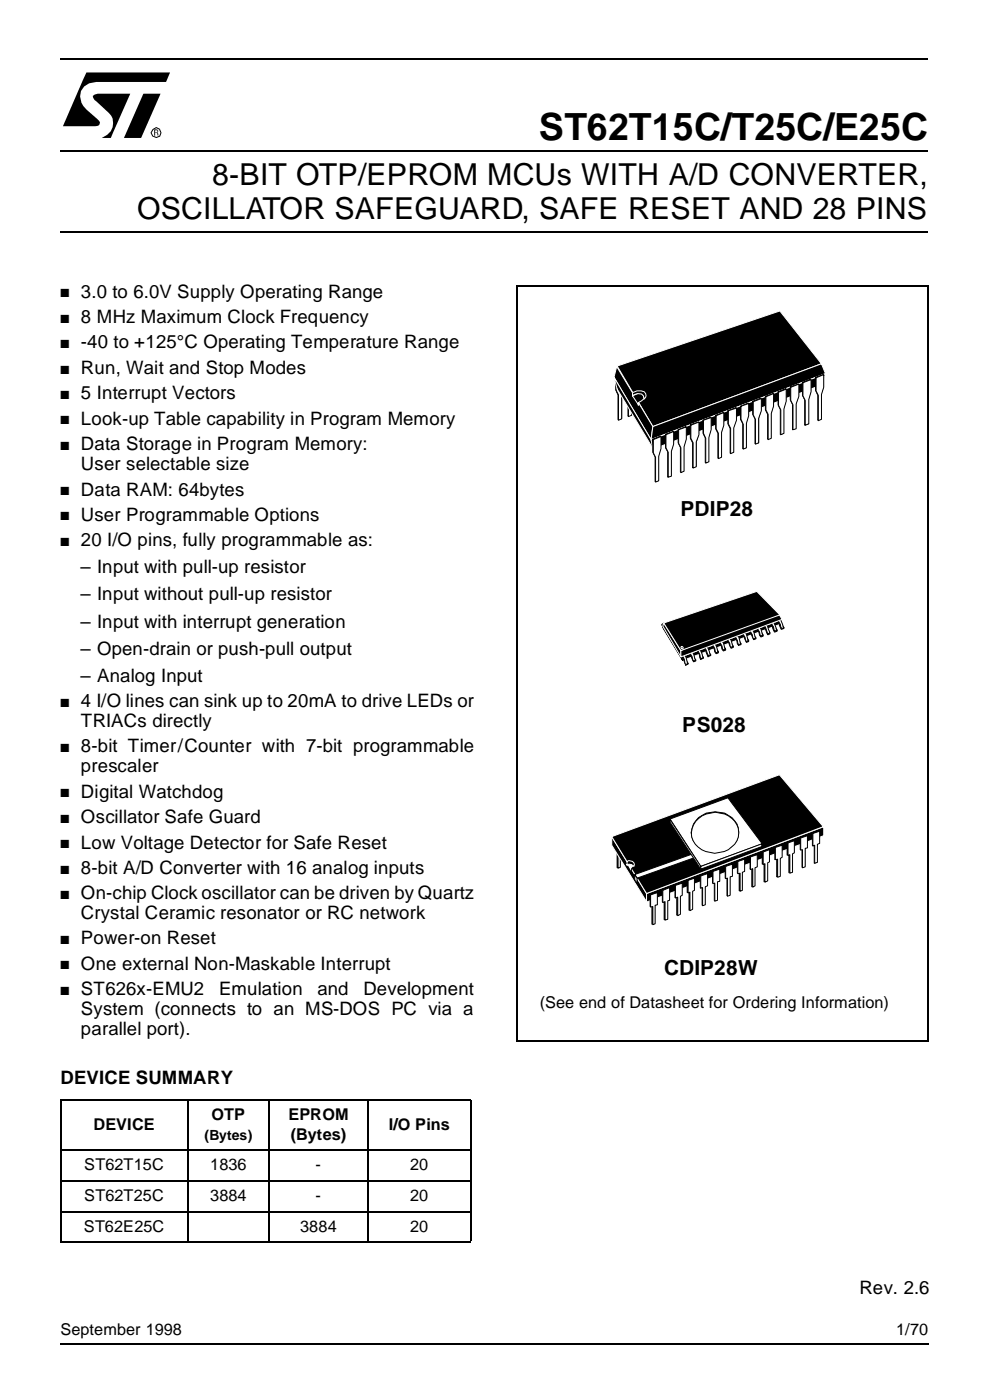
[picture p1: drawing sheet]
<svg xmlns="http://www.w3.org/2000/svg" width="185mm" height="262mm" viewBox="0 0 185 262" stroke-linecap="round" stroke-linejoin="round" font-family="sans-serif">
<path d="M11.4 251.9h162.5" fill="none" stroke="#000" stroke-width=".25"/>
<path d="M11.4 253.5h151.4v4.4h-151.4z" fill-rule="evenodd" fill="#fff"/>
<path d="M11.4 11h162.4M11.4 28.4h162.4M11.4 43.4h162.4" fill="none" stroke="#000" stroke-width=".25"/>
<path d="M11.4 12.6h24.4v14.4h-24.4z" fill-rule="evenodd" fill="#fff"/>
<path d="M28.5 24.3l.7-.5 .8 .4 .2 .6-.2 .8-.7 .3-.1-.2 .7-.3-.1 .1 .3-.7-.2-.5-.7-.3-.5 .3-.3 .6 .3 .6 .6 .2-.1 .2-.7-.3-.3-.7zM29.2 25.7l.1 .2z" fill="#000"/>
<g fill="#000">
<path d="M16.2 13.6h15.6l-.7 1.8h-13.1a2.76 2.76 0 0 0-2.7 1.4 2.76 2.76 0 0 0 .3 3.1l3.1 3-.1 .4-.2 .3-6.6 .1z" fill-rule="evenodd"/>
<path d="M17.4 18l.9-.4h6.1l-3.6 8.3h-1.7a2.82 2.82 0 0 0 1.3-4.7l-2.7-2.4z" fill-rule="evenodd"/>
<path d="M26.9 17.6h3.2l-3.7 8.3h-3.2z" fill-rule="evenodd"/>
<path d="M28.9 24.3h.7v.3l-.1 .2 .1 .6-.1-.1v-.3l-.2-.1h-.2v.5h-.2z" fill-rule="evenodd"/>
</g>
<g fill="#fff">
<path d="M29.1 24.4h.4v.4h-.4z" fill-rule="evenodd"/>
<path d="M101.1 186.9h68.2v3.9h-68.2z" fill-rule="evenodd"/>
<path d="M109.5 55.8h50.5v37h-50.5z" fill-rule="evenodd"/>
</g>
<path d="M115.3 70.7l1.6-.6v2.3l-.5 1.5v4.5l-.6 .3v-4.7l-.5-.9z" fill-rule="evenodd" fill="#000"/>
<path d="M115.3 70.7l1.6-.6v2.3l-.5 1.5v4.5l-.6 .3v-4.7l-.5-.9z" fill="none" stroke="#000" stroke-width=".19"/>
<path d="M115.4 70.7l1.5-.6v2.4l-.5 1.4v4.6l-.6 .3v-4.8l-.4-.8z" fill-rule="evenodd" fill="#fff"/>
<path d="M115.4 70.7l1.5-.6v2.4l-.5 1.4v4.6l-.6 .3v-4.8l-.4-.8zM117.6 69.8l1-.3v2.3l-.4 1.4v4.6l-.6 .2z" fill="none" stroke="#000" stroke-width=".19"/>
<path d="M117.6 69.8l1-.3v2.3l-.4 1.4v4.6l-.6 .2z" fill-rule="evenodd" fill="#000"/>
<path d="M117.7 69.9l1-.4v2.3l-.4 1.4v4.7l-.6 .2z" fill-rule="evenodd" fill="#fff"/>
<path d="M117.7 69.9l1-.4v2.3l-.4 1.4v4.7l-.6 .2zM124.6 81.4l1.5-.5v2.3l-.4 1.4v4.6l-.6 .3v-4.8l-.5-.8z" fill="none" stroke="#000" stroke-width=".19"/>
<g fill="#000">
<path d="M115 70.7l6.9 11.7 .5 1.8-6.8-11.3z" fill-rule="evenodd"/>
<path d="M115.6 68.6l30.5-10.3 7.8 9.9-31.6 11.8z" fill-rule="evenodd"/>
<path d="M122.3 80l31.6-11.8 .7 1.9-32.7 12.3z" fill-rule="evenodd"/>
<path d="M121.9 82.4l32.7-12.3-.7 2.1-31.5 12z" fill-rule="evenodd"/>
<path d="M115.5 68.7l6.8 11.3-.4 2.4-6.9-11.7z" fill-rule="evenodd"/>
<path d="M124.6 81.4l1.5-.5v2.3l-.4 1.4v4.6l-.6 .3v-4.8l-.5-.8z" fill-rule="evenodd"/>
</g>
<path d="M115 70.7l6.9 11.7 .5 1.8-6.8-11.3zM115.5 68.7l6.8 11.3-.4 2.4-6.9-11.7zM115.6 68.6l30.5-10.3 7.8 9.9-31.6 11.8zM122.3 80l31.6-11.8 .7 1.9-32.7 12.3zM121.9 82.4l32.7-12.3-.7 2.1-31.5 12z" fill="none" stroke="#fff" stroke-width=".19"/>
<path d="M124.7 81.5l1.5-.6v2.4l-.5 1.3v4.7l-.5 .2v-4.7l-.5-.9z" fill-rule="evenodd" fill="#fff"/>
<path d="M138.7 76.2l1.4-.6v2.3l-.4 1.4v4.6l-.6 .2v-4.6l-.4-.9zM124.7 81.5l1.5-.6v2.4l-.5 1.3v4.7l-.5 .2v-4.7l-.5-.9z" fill="none" stroke="#000" stroke-width=".19"/>
<path d="M138.7 76.2l1.4-.6v2.3l-.4 1.4v4.6l-.6 .2v-4.6l-.4-.9z" fill-rule="evenodd" fill="#000"/>
<path d="M138.8 76.2l1.4-.6v2.3l-.4 1.5v4.5l-.6 .3v-4.7l-.4-.9z" fill-rule="evenodd" fill="#fff"/>
<path d="M138.8 76.2l1.4-.6v2.3l-.4 1.5v4.5l-.6 .3v-4.7l-.4-.9zM122.3 82.3l1.4-.6v2.3l-.4 1.5v4.6l-.6 .2v-4.7l-.4-.8z" fill="none" stroke="#000" stroke-width=".19"/>
<path d="M122.3 82.3l1.4-.6v2.3l-.4 1.5v4.6l-.6 .2v-4.7l-.4-.8z" fill-rule="evenodd" fill="#000"/>
<path d="M122.4 82.4l1.4-.6v2.3l-.4 1.5v4.5l-.6 .3v-4.7l-.4-.8z" fill-rule="evenodd" fill="#fff"/>
<path d="M152.8 70.7l1.4-.5v2.3l-.4 1.5v4.5l-.6 .3v-4.7l-.4-.9zM122.4 82.4l1.4-.6v2.3l-.4 1.5v4.5l-.6 .3v-4.7l-.4-.8z" fill="none" stroke="#000" stroke-width=".19"/>
<path d="M152.8 70.7l1.4-.5v2.3l-.4 1.5v4.5l-.6 .3v-4.7l-.4-.9z" fill-rule="evenodd" fill="#000"/>
<path d="M152.8 70.8l1.5-.6v2.4l-.4 1.4v4.6l-.6 .3v-4.8l-.5-.8z" fill-rule="evenodd" fill="#fff"/>
<path d="M129.3 79.6l1.5-.5v2.3l-.4 1.4v4.6l-.7 .3v-4.7l-.4-.8zM152.8 70.8l1.5-.6v2.4l-.4 1.4v4.6l-.6 .3v-4.8l-.5-.8z" fill="none" stroke="#000" stroke-width=".19"/>
<path d="M129.3 79.6l1.5-.5v2.3l-.4 1.4v4.6l-.7 .3v-4.7l-.4-.8z" fill-rule="evenodd" fill="#000"/>
<path d="M129.4 79.7l1.5-.6v2.4l-.5 1.3v4.7l-.6 .3v-4.8l-.4-.8z" fill-rule="evenodd" fill="#fff"/>
<path d="M129.4 79.7l1.5-.6v2.4l-.5 1.3v4.7l-.6 .3v-4.8l-.4-.8zM127 80.6l1.5-.6v2.3l-.5 1.4v4.6l-.6 .2v-4.6l-.4-.9z" fill="none" stroke="#000" stroke-width=".19"/>
<path d="M127 80.6l1.5-.6v2.3l-.5 1.4v4.6l-.6 .2v-4.6l-.4-.9z" fill-rule="evenodd" fill="#000"/>
<path d="M127.1 80.6l1.4-.5v2.2l-.4 1.5v4.5l-.6 .3v-4.7l-.4-.8z" fill-rule="evenodd" fill="#fff"/>
<path d="M131.7 78.8l1.4-.6v2.3l-.4 1.4v4.6l-.6 .2v-4.6l-.4-.9zM127.1 80.6l1.4-.5v2.2l-.4 1.5v4.5l-.6 .3v-4.7l-.4-.8z" fill="none" stroke="#000" stroke-width=".19"/>
<path d="M131.7 78.8l1.4-.6v2.3l-.4 1.4v4.6l-.6 .2v-4.6l-.4-.9z" fill-rule="evenodd" fill="#000"/>
<path d="M131.8 78.8l1.4-.5v2.3l-.4 1.4v4.6l-.6 .2v-4.6l-.4-1z" fill-rule="evenodd" fill="#fff"/>
<path d="M131.8 78.8l1.4-.5v2.3l-.4 1.4v4.6l-.6 .2v-4.6l-.4-1zM134 77.9l1.5-.6v2.3l-.4 1.5v4.5l-.6 .3v-4.7l-.5-.8z" fill="none" stroke="#000" stroke-width=".19"/>
<path d="M134 77.9l1.5-.6v2.3l-.4 1.5v4.5l-.6 .3v-4.7l-.5-.8z" fill-rule="evenodd" fill="#000"/>
<path d="M134.1 77.9l1.5-.6v2.4l-.5 1.4v4.6l-.6 .3v-4.8l-.4-.8z" fill-rule="evenodd" fill="#fff"/>
<path d="M134.1 77.9l1.5-.6v2.4l-.5 1.4v4.6l-.6 .3v-4.8l-.4-.8zM136.3 77l1.6-.6v2.3l-.6 1.4v4.6l-.5 .3v-4.7l-.5-.8z" fill="none" stroke="#000" stroke-width=".19"/>
<path d="M136.3 77l1.6-.6v2.3l-.6 1.4v4.6l-.5 .3v-4.7l-.5-.8z" fill-rule="evenodd" fill="#000"/>
<path d="M136.4 77l1.5-.5v2.3l-.5 1.4v4.6l-.6 .2v-4.7l-.4-.8z" fill-rule="evenodd" fill="#fff"/>
<path d="M136.4 77l1.5-.5v2.3l-.5 1.4v4.6l-.6 .2v-4.7l-.4-.8zM141 75.2l1.5-.6v2.3l-.4 1.5v4.6l-.7 .2v-4.7l-.4-.8z" fill="none" stroke="#000" stroke-width=".19"/>
<path d="M141 75.2l1.5-.6v2.3l-.4 1.5v4.6l-.7 .2v-4.7l-.4-.8z" fill-rule="evenodd" fill="#000"/>
<path d="M141.1 75.3l1.5-.6v2.3l-.5 1.4v4.6l-.6 .3v-4.7l-.4-.8z" fill-rule="evenodd" fill="#fff"/>
<path d="M141.1 75.3l1.5-.6v2.3l-.5 1.4v4.6l-.6 .3v-4.7l-.4-.8zM143.4 74.3l1.4-.5v2.3l-.4 1.4v4.6l-.6 .2v-4.6l-.4-.9z" fill="none" stroke="#000" stroke-width=".19"/>
<path d="M143.4 74.3l1.4-.5v2.3l-.4 1.4v4.6l-.6 .2v-4.6l-.4-.9z" fill-rule="evenodd" fill="#000"/>
<path d="M143.4 74.4l1.5-.6v2.4l-.4 1.3v4.7l-.6 .2v-4.7l-.5-.9z" fill-rule="evenodd" fill="#fff"/>
<path d="M143.4 74.4l1.5-.6v2.4l-.4 1.3v4.7l-.6 .2v-4.7l-.5-.9zM145.7 73.4l1.5-.5v2.3l-.5 1.4v4.6l-.6 .3v-4.7l-.4-.9z" fill="none" stroke="#000" stroke-width=".19"/>
<path d="M145.7 73.4l1.5-.5v2.3l-.5 1.4v4.6l-.6 .3v-4.7l-.4-.9z" fill-rule="evenodd" fill="#000"/>
<path d="M145.8 73.5l1.4-.6v2.3l-.4 1.5v4.5l-.6 .3v-4.7l-.4-.8z" fill-rule="evenodd" fill="#fff"/>
<path d="M145.8 73.5l1.4-.6v2.3l-.4 1.5v4.5l-.6 .3v-4.7l-.4-.8zM148 72.5l1.5-.5v2.3l-.5 1.4v4.6l-.6 .3v-4.8l-.4-.8z" fill="none" stroke="#000" stroke-width=".19"/>
<path d="M148 72.5l1.5-.5v2.3l-.5 1.4v4.6l-.6 .3v-4.8l-.4-.8z" fill-rule="evenodd" fill="#000"/>
<path d="M148.1 72.6l1.5-.6v2.3l-.5 1.4v4.7l-.6 .2v-4.7l-.4-.8z" fill-rule="evenodd" fill="#fff"/>
<path d="M148.1 72.6l1.5-.6v2.3l-.5 1.4v4.7l-.6 .2v-4.7l-.4-.8zM150.3 71.7l1.5-.6v2.3l-.4 1.4v4.7l-.7 .2v-4.7l-.4-.9z" fill="none" stroke="#000" stroke-width=".19"/>
<path d="M150.3 71.7l1.5-.6v2.3l-.4 1.4v4.7l-.7 .2v-4.7l-.4-.9z" fill-rule="evenodd" fill="#000"/>
<path d="M150.4 71.8l1.5-.6v2.2l-.4 1.5v4.6l-.7 .2v-4.6l-.4-.9z" fill-rule="evenodd" fill="#fff"/>
<path d="M150.4 71.8l1.5-.6v2.2l-.4 1.5v4.6l-.7 .2v-4.6l-.4-.9z" fill="none" stroke="#000" stroke-width=".19"/>
<g fill="#000">
<path d="M118.5 74.2l1.7-.8 .5 1.3-1.1 .8v.5z" fill-rule="evenodd"/>
<path d="M118.5 73.6l.8-.3h.8l.6 .1a.84 .84 0 0 1 0 1.4l-.2-.6a1.55 1.55 0 0 0-2-.1z" fill-rule="evenodd"/>
</g>
<path d="M118.5 74.2l1.7-.8 .5 1.3-1.1 .8v.5zM118.5 73.6l.8-.3h.8l.6 .1a.84 .84 0 0 1 0 1.4l-.2-.6a1.55 1.55 0 0 0-2-.1z" fill="none" stroke="#fff" stroke-width=".19"/>
<path d="M113.8 102.7h43.1v30.2h-43.1z" fill-rule="evenodd" fill="#fff"/>
<path d="M124 117.1l.4-.2 .1 .1 .6 1.2-.1 .5-.2-.1-.1-.4z" fill-rule="evenodd" fill="#000"/>
<path d="M124 117.1l.4-.2 .1 .1 .6 1.2-.1 .5-.2-.1-.1-.4z" fill="none" stroke="#000" stroke-width=".19"/>
<path d="M124 117.1l.3-.3 .9 1.4-.4 .3-.1-.3z" fill-rule="evenodd" fill="#fff"/>
<path d="M124 117.1l.3-.3 .9 1.4-.4 .3-.1-.3zM144.5 116.8l.4 .2 .7 1.3-.6 .2z" fill="none" stroke="#000" stroke-width=".19"/>
<g fill="#000">
<path d="M144.5 116.8l.4 .2 .7 1.3-.6 .2z" fill-rule="evenodd"/>
<path d="M127.5 123.1l19-7-.2 .9-18.4 6.8z" fill-rule="evenodd"/>
</g>
<path d="M127.5 123.1l19-7-.2 .9-18.4 6.8z" fill="none" stroke="#fff" stroke-width=".19"/>
<path d="M144.5 116.8l.4-.2 .7 1.6-.5 .1z" fill-rule="evenodd" fill="#fff"/>
<path d="M143.1 117.3a2.1 2.1 0 0 1 1.1 1.5l-.4 .2zM144.5 116.8l.4-.2 .7 1.6-.5 .1z" fill="none" stroke="#000" stroke-width=".19"/>
<path d="M143.1 117.3a2.1 2.1 0 0 1 1.1 1.5l-.4 .2z" fill-rule="evenodd" fill="#000"/>
<path d="M143.1 117.3l.5-.2 .6 1.6-.4 .1-.4-1.2z" fill-rule="evenodd" fill="#fff"/>
<path d="M141.8 117.7l.5 .2 .6 1.4-.4 .1-.2-.3zM143.1 117.3l.5-.2 .6 1.6-.4 .1-.4-1.2z" fill="none" stroke="#000" stroke-width=".19"/>
<path d="M141.8 117.7l.5 .2 .6 1.4-.4 .1-.2-.3z" fill-rule="evenodd" fill="#000"/>
<path d="M141.8 117.7l.5-.1 .2 .3 .3 1 .1 .2-.4 .2z" fill-rule="evenodd" fill="#fff"/>
<path d="M140.5 118.2l.4 .3 .7 1.3-.4 .1zM141.8 117.7l.5-.1 .2 .3 .3 1 .1 .2-.4 .2z" fill="none" stroke="#000" stroke-width=".19"/>
<path d="M140.5 118.2l.4 .3 .7 1.3-.4 .1z" fill-rule="evenodd" fill="#000"/>
<path d="M140.5 118.2l.4-.1 .3 .3 .2 1 .2 .2-.1 .1-.3 .1z" fill-rule="evenodd" fill="#fff"/>
<path d="M139.1 118.7l.4 .2 .7 1.4-.4 .1zM140.5 118.2l.4-.1 .3 .3 .2 1 .2 .2-.1 .1-.3 .1z" fill="none" stroke="#000" stroke-width=".19"/>
<path d="M139.1 118.7l.4 .2 .7 1.4-.4 .1z" fill-rule="evenodd" fill="#000"/>
<path d="M139.1 118.7l.4-.1 .3 .3 .3 1 .1 .2-.4 .2z" fill-rule="evenodd" fill="#fff"/>
<path d="M137.7 119.3l.4 .2 .7 1.4-.4 .1-.3-.3zM139.1 118.7l.4-.1 .3 .3 .3 1 .1 .2-.4 .2z" fill="none" stroke="#000" stroke-width=".19"/>
<path d="M137.7 119.3l.4 .2 .7 1.4-.4 .1-.3-.3z" fill-rule="evenodd" fill="#000"/>
<path d="M137.7 119.3l.4-.1 .3 .2 .4 1.3-.4 .2z" fill-rule="evenodd" fill="#fff"/>
<path d="M136.2 119.8l.5 .2 .6 1.4-.4 .1zM137.7 119.3l.4-.1 .3 .2 .4 1.3-.4 .2z" fill="none" stroke="#000" stroke-width=".19"/>
<path d="M136.2 119.8l.5 .2 .6 1.4-.4 .1z" fill-rule="evenodd" fill="#000"/>
<path d="M136.2 119.8l.5-.1 .2 .3 .4 1.2-.4 .2z" fill-rule="evenodd" fill="#fff"/>
<path d="M136.2 119.8l.5-.1 .2 .3 .4 1.2-.4 .2zM134.8 120.4l.4 .1 .7 1.4-.4 .1-.3-.3z" fill="none" stroke="#000" stroke-width=".19"/>
<path d="M134.8 120.4l.4 .1 .7 1.4-.4 .1-.3-.3z" fill-rule="evenodd" fill="#000"/>
<path d="M134.8 120.4l.4-.2 .3 .3 .2 1 .2 .2-.4 .2z" fill-rule="evenodd" fill="#fff"/>
<path d="M133.4 120.9l.5 .1 .6 1.4-.4 .2-.2-.4zM134.8 120.4l.4-.2 .3 .3 .2 1 .2 .2-.4 .2z" fill="none" stroke="#000" stroke-width=".19"/>
<path d="M133.4 120.9l.5 .1 .6 1.4-.4 .2-.2-.4z" fill-rule="evenodd" fill="#000"/>
<path d="M133.5 120.8l.4-.1 .2 .3 .4 1.2-.4 .2-.7-1.5z" fill-rule="evenodd" fill="#fff"/>
<path d="M132 121.5l.4 .1 .7 1.3-.5 .2zM133.5 120.8l.4-.1 .2 .3 .4 1.2-.4 .2-.7-1.5z" fill="none" stroke="#000" stroke-width=".19"/>
<path d="M132 121.5l.4 .1 .7 1.3-.5 .2z" fill-rule="evenodd" fill="#000"/>
<path d="M132 121.4l.4-.2 .7 1.6-.4 .1z" fill-rule="evenodd" fill="#fff"/>
<path d="M130.7 122l.4 .1 .7 1.3-.6 .3zM132 121.4l.4-.2 .7 1.6-.4 .1z" fill="none" stroke="#000" stroke-width=".19"/>
<path d="M130.7 122l.4 .1 .7 1.3-.6 .3z" fill-rule="evenodd" fill="#000"/>
<path d="M130.7 121.9l.4-.1 .7 1.5-.5 .2z" fill-rule="evenodd" fill="#fff"/>
<path d="M129.2 122.4l.4 .2 .7 1.3-.4 .2zM130.7 121.9l.4-.1 .7 1.5-.5 .2z" fill="none" stroke="#000" stroke-width=".19"/>
<path d="M129.2 122.4l.4 .2 .7 1.3-.4 .2z" fill-rule="evenodd" fill="#000"/>
<path d="M129.2 122.4l.4-.2 .3 .4 .2 1 .2 .1-.1 .1-.3 .1z" fill-rule="evenodd" fill="#fff"/>
<path d="M127.8 123.1l.4 .1 .7 1.1v.2l-.4 .3zM129.2 122.4l.4-.2 .3 .4 .2 1 .2 .1-.1 .1-.3 .1z" fill="none" stroke="#000" stroke-width=".19"/>
<path d="M127.8 123.1l.4 .1 .7 1.1v.2l-.4 .3z" fill-rule="evenodd" fill="#000"/>
<path d="M127.8 123l.4-.2 .3 .3 .4 1.3-.4 .2-.5-1.3z" fill-rule="evenodd" fill="#fff"/>
<path d="M145.7 116.3l.4 .2 .7 1.3-.5 .2zM127.8 123l.4-.2 .3 .3 .4 1.3-.4 .2-.5-1.3z" fill="none" stroke="#000" stroke-width=".19"/>
<path d="M145.7 116.3l.4 .2 .7 1.3-.5 .2z" fill-rule="evenodd" fill="#000"/>
<path d="M145.7 116.3l.4-.2 .7 1.5-.1 .1-.3 .1z" fill-rule="evenodd" fill="#fff"/>
<path d="M145.7 116.3l.4-.2 .7 1.5-.1 .1-.3 .1z" fill="none" stroke="#000" stroke-width=".19"/>
<path d="M124.1 117.5l3.8 6.3-3.7-6z" fill-rule="evenodd" fill="#666"/>
<path d="M124.1 117.5l3.8 6.3-3.7-6z" fill="none" stroke="#000" stroke-width=".19"/>
<g fill="#000">
<path d="M127.5 122l16.4-7 2.1 .3 .5 .8-19 7z" fill-rule="evenodd"/>
<path d="M124.3 116.8l3.2 5.2v1.1l-3.4-5.7z" fill-rule="evenodd"/>
<path d="M124.3 116.8l17.4-5.9 4.4 4.4-18.6 6.7z" fill-rule="evenodd"/>
<path d="M127.6 121.2l.3 .2v.2l-.3-.1z" fill-rule="evenodd"/>
</g>
<path d="M124.3 116.8l3.2 5.2v1.1l-3.4-5.7zM124.3 116.8l17.4-5.9 4.4 4.4-18.6 6.7zM127.5 122l16.4-7 2.1 .3 .5 .8-19 7zM127.6 121.2l.3 .2v.2l-.3-.1z" fill="none" stroke="#fff" stroke-width=".19"/>
<path d="M110.8 142.4h47.2v33.8h-47.2z" fill-rule="evenodd" fill="#fff"/>
<path d="M115.2 157.1l1.2-.4v2.3l-.3 .1v3.4l-.5 .2v-3.4l-.4 .1z" fill-rule="evenodd" fill="#000"/>
<path d="M115.2 157.1l1.2-.4v2.3l-.3 .1v3.4l-.5 .2v-3.4l-.4 .1z" fill="none" stroke="#000" stroke-width=".19"/>
<path d="M115.3 157.2l1.3-.4v2.2l-.4 .2v3.4l-.4 .2v-3.4l-.5 .1z" fill-rule="evenodd" fill="#fff"/>
<path d="M115.3 157.2l1.3-.4v2.2l-.4 .2v3.4l-.4 .2v-3.4l-.5 .1zM121.8 167.7l1.2-.4v2.2l-.4 .2v3.4l-.5 .2v-3.4l-.3 .1z" fill="none" stroke="#000" stroke-width=".19"/>
<g fill="#000">
<path d="M121.1 167.5l33.2-12.5v1.7l-33.2 12.4z" fill-rule="evenodd"/>
<path d="M114.6 156.8l6.5 10.7v1.5l-6.5-10.5z" fill-rule="evenodd"/>
<path d="M121.8 167.7l1.2-.4v2.2l-.4 .2v3.4l-.5 .2v-3.4l-.3 .1z" fill-rule="evenodd"/>
</g>
<path d="M114.6 156.8l6.5 10.7v1.5l-6.5-10.5zM121.1 167.5l33.2-12.5v1.7l-33.2 12.4z" fill="none" stroke="#fff" stroke-width=".19"/>
<path d="M121.8 167.8l1.3-.5v2.3l-.4 .1v3.5l-.4 .2v-3.4l-.5 .1z" fill-rule="evenodd" fill="#fff"/>
<path d="M121.8 167.8l1.3-.5v2.3l-.4 .1v3.5l-.4 .2v-3.4l-.5 .1zM124.1 166.8l1.2-.5v2.4l-.4 .1v3.5l-.5 .1v-3.4l-.3 .1z" fill="none" stroke="#000" stroke-width=".19"/>
<path d="M124.1 166.8l1.2-.5v2.4l-.4 .1v3.5l-.5 .1v-3.4l-.3 .1z" fill-rule="evenodd" fill="#000"/>
<path d="M124.1 166.9l1.3-.5v2.4l-.3 .1v3.4l-.5 .2v-3.5l-.5 .2z" fill-rule="evenodd" fill="#fff"/>
<path d="M124.1 166.9l1.3-.5v2.4l-.3 .1v3.4l-.5 .2v-3.5l-.5 .2zM126.4 165.9l1.3-.4v2.3l-.4 .1v3.4l-.5 .3v-3.5l-.4 .2z" fill="none" stroke="#000" stroke-width=".19"/>
<path d="M126.4 165.9l1.3-.4v2.3l-.4 .1v3.4l-.5 .3v-3.5l-.4 .2z" fill-rule="evenodd" fill="#000"/>
<path d="M126.5 166l1.3-.4v2.3l-.4 .1v3.4l-.5 .3v-3.5l-.4 .2z" fill-rule="evenodd" fill="#fff"/>
<path d="M126.5 166l1.3-.4v2.3l-.4 .1v3.4l-.5 .3v-3.5l-.4 .2zM128.7 165l1.3-.5v2.3l-.4 .2v3.4l-.6 .2v-3.4l-.3 .1z" fill="none" stroke="#000" stroke-width=".19"/>
<path d="M128.7 165l1.3-.5v2.3l-.4 .2v3.4l-.6 .2v-3.4l-.3 .1z" fill-rule="evenodd" fill="#000"/>
<path d="M128.9 165.1l1.2-.5v2.3l-.4 .2v3.4l-.5 .2v-3.4l-.3 .1z" fill-rule="evenodd" fill="#fff"/>
<path d="M128.9 165.1l1.2-.5v2.3l-.4 .2v3.4l-.5 .2v-3.4l-.3 .1zM131.2 164.1l1.1-.4v2.3l-.3 .2v3.3l-.5 .2v-3.4l-.3 .2z" fill="none" stroke="#000" stroke-width=".19"/>
<path d="M131.2 164.1l1.1-.4v2.3l-.3 .2v3.3l-.5 .2v-3.4l-.3 .2z" fill-rule="evenodd" fill="#000"/>
<path d="M131.2 164.2l1.3-.4v2.3l-.4 .1v3.4l-.5 .2v-3.4l-.4 .1z" fill-rule="evenodd" fill="#fff"/>
<path d="M131.2 164.2l1.3-.4v2.3l-.4 .1v3.4l-.5 .2v-3.4l-.4 .1zM133.4 163.3l1.2-.4v2.2l-.3 .1v3.5l-.5 .2v-3.4l-.4 .1z" fill="none" stroke="#000" stroke-width=".19"/>
<path d="M133.4 163.3l1.2-.4v2.2l-.3 .1v3.5l-.5 .2v-3.4l-.4 .1z" fill-rule="evenodd" fill="#000"/>
<path d="M133.5 163.4l1.3-.5v2.3l-.4 .1v3.5l-.5 .2v-3.4l-.4 .1z" fill-rule="evenodd" fill="#fff"/>
<path d="M133.5 163.4l1.3-.5v2.3l-.4 .1v3.5l-.5 .2v-3.4l-.4 .1zM135.8 162.3l1.2-.4v2.3l-.3 .2v3.4l-.5 .1v-3.4l-.4 .1z" fill="none" stroke="#000" stroke-width=".19"/>
<path d="M135.8 162.3l1.2-.4v2.3l-.3 .2v3.4l-.5 .1v-3.4l-.4 .1z" fill-rule="evenodd" fill="#000"/>
<path d="M135.9 162.4l1.3-.4v2.3l-.4 .1v3.5l-.6 .1v-3.4l-.3 .1z" fill-rule="evenodd" fill="#fff"/>
<path d="M135.9 162.4l1.3-.4v2.3l-.4 .1v3.5l-.6 .1v-3.4l-.3 .1zM138.1 161.4l1.2-.4v2.3l-.3 .1v3.4l-.6 .2v-3.4l-.3 .1z" fill="none" stroke="#000" stroke-width=".19"/>
<path d="M138.1 161.4l1.2-.4v2.3l-.3 .1v3.4l-.6 .2v-3.4l-.3 .1z" fill-rule="evenodd" fill="#000"/>
<path d="M138.2 161.5l1.3-.4v2.3l-.5 .1v3.4l-.4 .2v-3.4l-.4 .1z" fill-rule="evenodd" fill="#fff"/>
<path d="M138.2 161.5l1.3-.4v2.3l-.5 .1v3.4l-.4 .2v-3.4l-.4 .1zM140.5 160.6l1.2-.5v2.3l-.4 .2v3.4l-.5 .2v-3.4l-.3 .1z" fill="none" stroke="#000" stroke-width=".19"/>
<path d="M140.5 160.6l1.2-.5v2.3l-.4 .2v3.4l-.5 .2v-3.4l-.3 .1z" fill-rule="evenodd" fill="#000"/>
<path d="M140.6 160.7l1.2-.5v2.3l-.4 .2v3.4l-.4 .2v-3.4l-.4 .1z" fill-rule="evenodd" fill="#fff"/>
<path d="M142.8 159.6l1.2-.4v2.3l-.4 .2v3.4l-.5 .2v-3.5l-.3 .2zM140.6 160.7l1.2-.5v2.3l-.4 .2v3.4l-.4 .2v-3.4l-.4 .1z" fill="none" stroke="#000" stroke-width=".19"/>
<path d="M142.8 159.6l1.2-.4v2.3l-.4 .2v3.4l-.5 .2v-3.5l-.3 .2z" fill-rule="evenodd" fill="#000"/>
<path d="M142.9 159.7l1.2-.4v2.3l-.3 .2v3.3l-.5 .3v-3.5l-.4 .2z" fill-rule="evenodd" fill="#fff"/>
<path d="M142.9 159.7l1.2-.4v2.3l-.3 .2v3.3l-.5 .3v-3.5l-.4 .2zM145.1 158.8l1.3-.4v2.3l-.4 .1v3.4l-.5 .2v-3.4l-.4 .2z" fill="none" stroke="#000" stroke-width=".19"/>
<path d="M145.1 158.8l1.3-.4v2.3l-.4 .1v3.4l-.5 .2v-3.4l-.4 .2z" fill-rule="evenodd" fill="#000"/>
<path d="M145.2 158.9l1.3-.4v2.2l-.4 .2v3.4l-.5 .2v-3.4l-.4 .1z" fill-rule="evenodd" fill="#fff"/>
<path d="M145.2 158.9l1.3-.4v2.2l-.4 .2v3.4l-.5 .2v-3.4l-.4 .1zM147.4 157.9l1.3-.4v2.3l-.4 .2v3.4l-.5 .2v-3.5l-.4 .2z" fill="none" stroke="#000" stroke-width=".19"/>
<path d="M147.4 157.9l1.3-.4v2.3l-.4 .2v3.4l-.5 .2v-3.5l-.4 .2z" fill-rule="evenodd" fill="#000"/>
<path d="M147.6 158l1.2-.4v2.3l-.4 .2v3.4l-.5 .2v-3.5l-.3 .2z" fill-rule="evenodd" fill="#fff"/>
<path d="M147.6 158l1.2-.4v2.3l-.4 .2v3.4l-.5 .2v-3.5l-.3 .2zM149.9 157l1.2-.4v2.3l-.4 .1v3.4l-.5 .2v-3.4l-.3 .1z" fill="none" stroke="#000" stroke-width=".19"/>
<path d="M149.9 157l1.2-.4v2.3l-.4 .1v3.4l-.5 .2v-3.4l-.3 .1z" fill-rule="evenodd" fill="#000"/>
<path d="M150 157.1l1.2-.4v2.3h-.4v3.5l-.5 .2v-3.4l-.3 .1z" fill-rule="evenodd" fill="#fff"/>
<path d="M150 157.1l1.2-.4v2.3h-.4v3.5l-.5 .2v-3.4l-.3 .1zM152.2 156.2l1.1-.5v2.3l-.3 .2v3.4l-.5 .2v-3.4l-.3 .1z" fill="none" stroke="#000" stroke-width=".19"/>
<path d="M152.2 156.2l1.1-.5v2.3l-.3 .2v3.4l-.5 .2v-3.4l-.3 .1z" fill-rule="evenodd" fill="#000"/>
<path d="M152.2 156.3l1.3-.5v2.3l-.4 .2v3.4l-.5 .1v-3.3l-.4 .1z" fill-rule="evenodd" fill="#fff"/>
<path d="M152.2 156.3l1.3-.5v2.3l-.4 .2v3.4l-.5 .1v-3.3l-.4 .1z" fill="none" stroke="#000" stroke-width=".19"/>
<path d="M114.6 156.8l31.4-11.6 8.2 9.8-33.1 12.5z" fill-rule="evenodd" fill="#000"/>
<path d="M114.6 156.8l31.4-11.6 8.2 9.8-33.1 12.5z" fill="none" stroke="#fff" stroke-width=".19"/>
<path d="M118.9 164l10.7-3.9 .4 .7-10.7 3.8z" fill-rule="evenodd" fill="#fff"/>
<path d="M118.9 164l10.7-3.9 .4 .7-10.7 3.8z" fill="none" stroke="#000" stroke-width=".19"/>
<path d="M118.9 164l.4 .6v1.1l-.4-.7z" fill-rule="evenodd" fill="#fff"/>
<path d="M118.9 164l.4 .6v1.1l-.4-.7z" fill="none" stroke="#000" stroke-width=".19"/>
<path d="M118.1 161.4l.6 1-.4 .5v.6l-.9-1.3z" fill-rule="evenodd" fill="#fff"/>
<path d="M118.1 161.4l.6 1-.4 .5v.6l-.9-1.3z" fill="none" stroke="#000" stroke-width=".19"/>
<path d="M117.4 161.5l.4-.2 .7 .2a.68 .68 0 0 1 .2 .9l-.4-.3-.5-.1-.4 .2z" fill-rule="evenodd" fill="#000"/>
<path d="M117.4 161.5l.4-.2 .7 .2a.68 .68 0 0 1 .2 .9l-.4-.3-.5-.1-.4 .2z" fill="none" stroke="#fff" stroke-width=".19"/>
<path d="M125.5 153.5l10.8-3.9 6.5 8.6-11.6 4.2z" fill-rule="evenodd" fill="#fff"/>
<path d="M125.5 153.5l10.8-3.9 6.5 8.6-11.6 4.2z" fill="none" stroke="#000" stroke-width=".19"/>
<path d="M125.5 153.6l5.7 8.8v.5l-5.7-8.8z" fill-rule="evenodd" fill="#fff"/>
<path d="M125.5 153.6l5.7 8.8v.5l-5.7-8.8zM130.8 153.3a4.8 4.8 0 0 1 6.3 0 3.6 3.6 0 0 1-1.4 6.2 4.5 4.5 0 0 1-6.1-2.7 3.9 3.9 0 0 1 1.2-3.5z" fill="none" stroke="#000" stroke-width=".19"/>
<path d="M130.8 153.3a4.8 4.8 0 0 1 6.3 0 3.6 3.6 0 0 1-1.4 6.2 4.5 4.5 0 0 1-6.1-2.7 3.9 3.9 0 0 1 1.2-3.5z" fill-rule="evenodd" fill="#000"/>
<path d="M131.2 162.4l11.5-4.2v.5l-11.5 4.2z" fill-rule="evenodd" fill="#fff"/>
<path d="M131.2 162.4l11.5-4.2v.5l-11.5 4.2z" fill="none" stroke="#000" stroke-width=".19"/>
<path d="M130.8 153.5a4.6 4.6 0 0 1 7.5 1.8 3.7 3.7 0 0 1-2.6 4.3 4.4 4.4 0 0 1-6.2-3.4 3.9 3.9 0 0 1 1.3-2.7z" fill-rule="evenodd" fill="#fff"/>
<path d="M130.8 153.5a4.6 4.6 0 0 1 7.5 1.8 3.7 3.7 0 0 1-2.6 4.3 4.4 4.4 0 0 1-6.2-3.4 3.9 3.9 0 0 1 1.3-2.7z" fill="none" stroke="#000" stroke-width=".19"/>
<path d="M96.7 53.6h77.3M96.8 53.4v141.9" fill="none" stroke="#000" stroke-width=".3"/>
<path d="M173.9 53.5v141.8M96.7 195.2h77.2" fill="none" stroke="#000" stroke-width=".22"/>
<path d="M11.3 206.2h76.9M11.3 215.6h76.9M11.4 206.3v26.4M35.2 206v27M50.4 206v27M69 206v27M88.2 206.3v26.4M11.3 221.4h76.9M11.3 227.2h76.9M11.3 232.9h76.9" fill="none" stroke="#000" stroke-width=".25"/>
<text font-size="7" x="100.9" y="26.2">ST62T15C/T25C/E25C</text>
<g font-size="5.7">
<text x="39.7" y="34.7">8-BIT OTP/EPROM MCUs WITH A/D CONVERTER,</text>
<text x="25.7" y="41.1">OSCILLATOR SAFEGUARD, SAFE RESET AND 28 PINS</text>
</g>
<g font-size="3.9">
<text x="127.4" y="96.8">PDIP28</text>
<text x="127.8" y="137.3">PS028</text>
<text x="124.4" y="182.7">CDIP28W</text>
</g>
<g font-size="3.5">
<text x="15.2" y="55.8">3.0 to 6.0V Supply Operating Range</text>
<text x="15.2" y="60.6">8 MHz Maximum Clock Frequency</text>
<text x="15.2" y="65.3">-40 to +125°C Operating Temperature Range</text>
<text x="15.2" y="70.1">Run, Wait and Stop Modes</text>
<text x="15.2" y="74.9">5 Interrupt Vectors</text>
<text x="15.2" y="79.6">Look-up Table capability in Program Memory</text>
<text x="15.2" y="84.3">Data Storage in Program Memory:</text>
<text x="15.2" y="88.1">User selectable size</text>
<text x="15.2" y="92.9">Data RAM: 64bytes</text>
<text x="15.2" y="97.6">User Programmable Options</text>
<text x="15.1" y="107.5">– Input with pull-up resistor</text>
<text x="15.2" y="102.4">20 I/O pins, fully programmable as:</text>
<text x="15.1" y="112.5">– Input without pull-up resistor</text>
<text x="15.1" y="117.7">– Input with interrupt generation</text>
<text x="15.1" y="122.8">– Open-drain or push-pull output</text>
<text x="15.1" y="127.9">– Analog Input</text>
<text x="15.2" y="132.5">4 I/O lines can sink up to 20mA to drive LEDs or</text>
<text x="15.2" y="136.3">TRIACs directly</text>
<text x="15.2" y="141.1">8-bit Timer/Counter with 7-bit programmable</text>
<text x="15.2" y="144.8">prescaler</text>
<text x="15.2" y="149.5">Digital Watchdog</text>
<text x="15.2" y="154.3">Oscillator Safe Guard</text>
<text x="15.2" y="159.1">Low Voltage Detector for Safe Reset</text>
<text x="15.2" y="163.8">8-bit A/D Converter with 16 analog inputs</text>
<text x="15.2" y="168.6">On-chip Clock oscillator can be driven by Quartz</text>
<text x="15.2" y="172.3">Crystal Ceramic resonator or RC network</text>
<text x="15.2" y="177.1">Power-on Reset</text>
<text x="15.2" y="181.8">One external Non-Maskable Interrupt</text>
<text x="15.2" y="186.6">ST626x-EMU2</text>
<text x="15.2" y="190.3">System (connects to an MS-DOS PC via a</text>
<text x="41.1" y="186.6">Emulation</text>
<text x="59.4" y="186.6">and</text>
<text x="68.1" y="186.6">Development</text>
<text x="15.2" y="194.1">parallel port).</text>
<text x="11.4" y="203.3">DEVICE SUMMARY</text>
<text x="161" y="242.6">Rev. 2.6</text>
</g>
<g font-size="3">
<text x="101.1" y="188.9">(See end of Datasheet for Ordering Information)</text>
<text x="39.6" y="209.9">OTP</text>
<text x="54" y="209.9">EPROM</text>
<text x="17.5" y="211.9">DEVICE</text>
<text x="54.5" y="213.7">(Bytes)</text>
<text x="72.8" y="211.9">I/O Pins</text>
<text x="15.8" y="219.4">ST62T15C</text>
<text x="39.4" y="219.4">1836</text>
<text x="59.1" y="219.4">-</text>
<text x="76.8" y="219.4">20</text>
<text x="15.8" y="225.2">ST62T25C</text>
<text x="39.4" y="225.2">3884</text>
<text x="59.1" y="225.2">-</text>
<text x="76.8" y="225.2">20</text>
<text x="15.7" y="230.9">ST62E25C</text>
<text x="56.2" y="230.9">3884</text>
<text x="76.8" y="230.9">20</text>
<text x="11.4" y="250.3">September 1998</text>
<text x="167.8" y="250.3">1/70</text>
</g>
<text font-size="2.6" x="38.3" y="213.7">(Bytes)</text>
<g font-size="2.2">
<text x="11.4" y="55.8">■</text>
<text x="11.4" y="60.5">■</text>
<text x="11.4" y="65.2">■</text>
<text x="11.4" y="70.1">■</text>
<text x="11.4" y="74.8">■</text>
<text x="11.4" y="79.5">■</text>
<text x="11.4" y="84.3">■</text>
<text x="11.4" y="92.8">■</text>
<text x="11.4" y="97.6">■</text>
<text x="11.4" y="102.3">■</text>
<text x="11.4" y="132.5">■</text>
<text x="11.4" y="141">■</text>
<text x="11.4" y="149.5">■</text>
<text x="11.4" y="154.2">■</text>
<text x="11.4" y="159">■</text>
<text x="11.4" y="163.8">■</text>
<text x="11.4" y="168.5">■</text>
<text x="11.4" y="177">■</text>
<text x="11.4" y="181.7">■</text>
<text x="11.4" y="186.6">■</text>
</g>
</svg>
